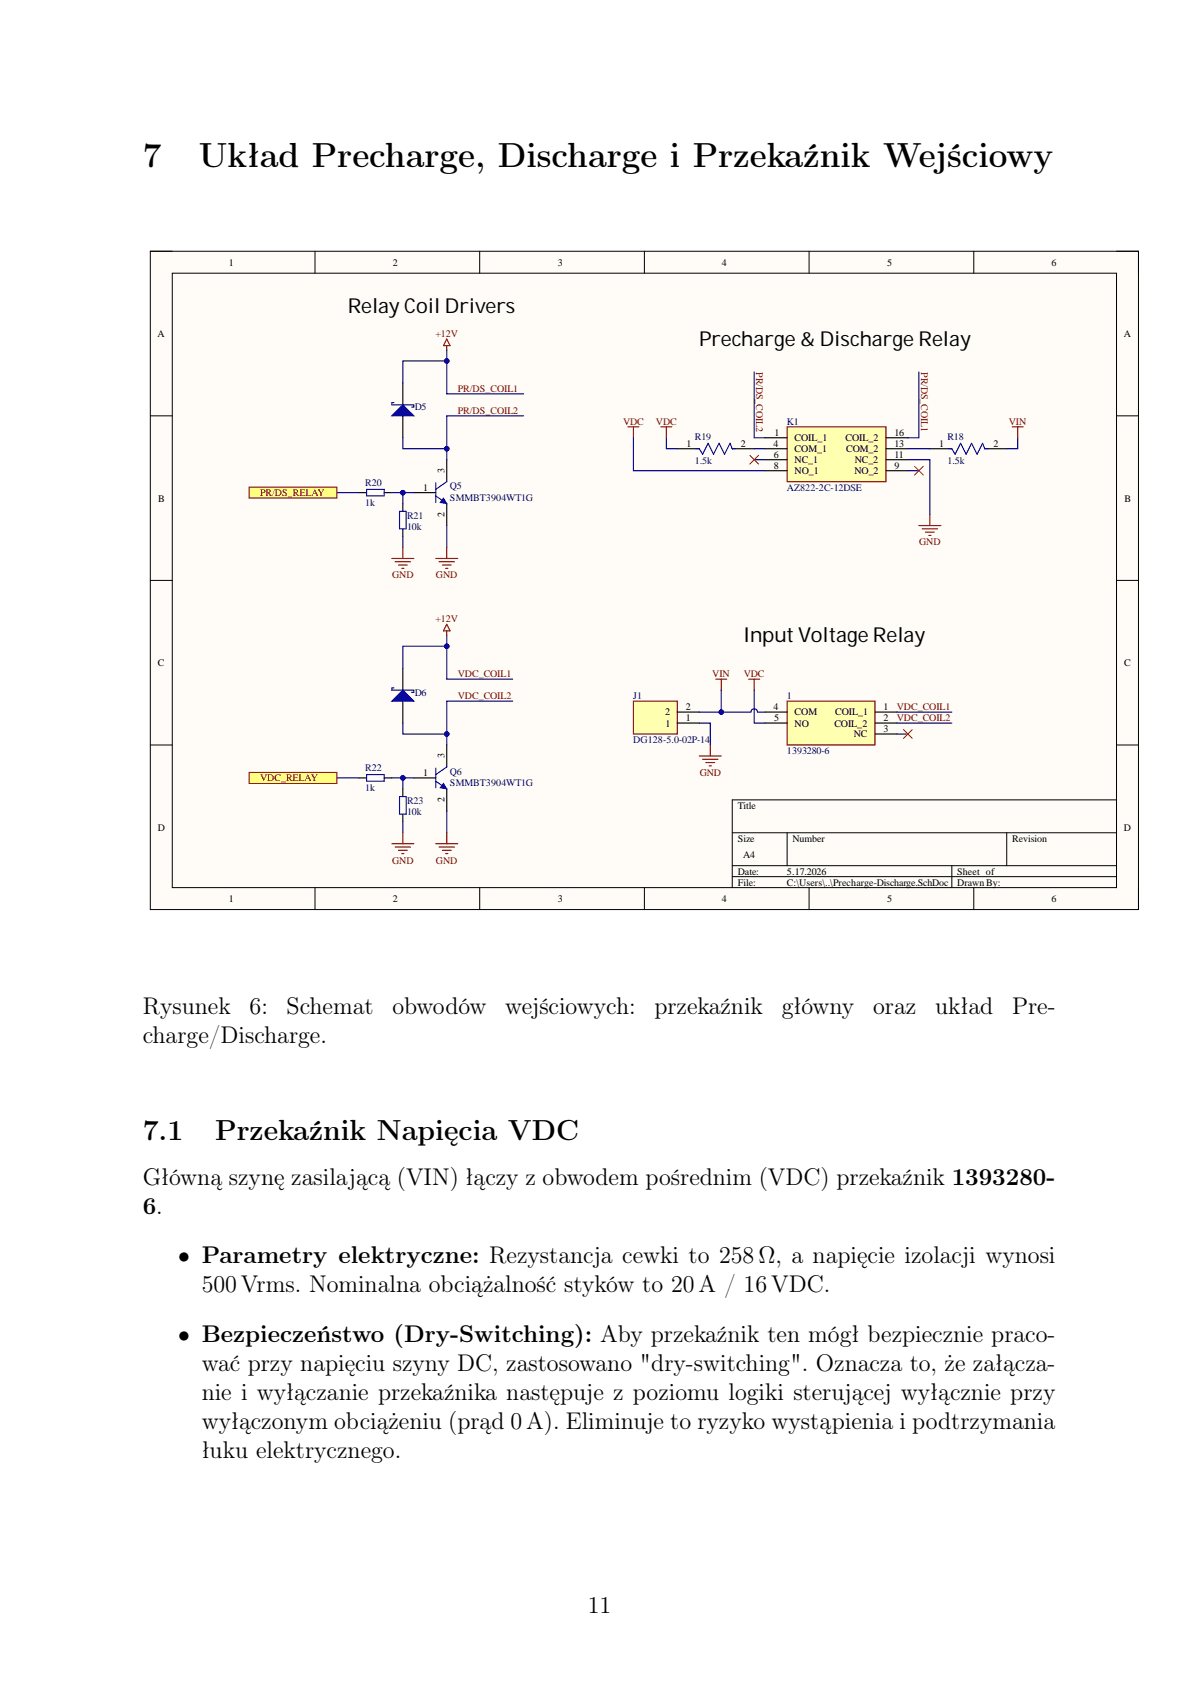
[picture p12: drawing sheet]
<svg xmlns="http://www.w3.org/2000/svg" width="210mm" height="297mm" viewBox="0 0 210 297" stroke-linecap="round" stroke-linejoin="round" font-family="sans-serif">
<path d="M26.3 44h173.1v115.3h-173.1z" fill-rule="evenodd" fill="#fffcf8"/>
<path d="M26.3 44h173.1v115.3h-173.1z" fill="none" stroke="#000" stroke-width=".18"/>
<path d="M30.2 47.8h165.4v107.6h-165.4z" fill-rule="evenodd" fill="#fffcf8"/>
<g fill="none" stroke="#000" stroke-width=".18">
<path d="M26.3 44h3.9M30.2 47.8h165.4v107.6h-165.4zM55.2 44v3.8M84 44v3.8M112.9 44v3.8M141.7 44v3.8M170.6 44v3.8M195.6 44h3.8v3.8M26.3 72.8h3.9M195.6 72.8h3.8M26.3 101.6h3.9M195.6 101.6h3.8"/>
<path d="M26.3 130.5h3.9M195.6 130.5h3.8M55.2 155.4v3.9M84 155.4v3.9M112.9 155.4v3.9M128.3 145.8h67.3M128.3 151.6h67.3M128.3 153.5h67.3M137.9 145.8v5.8M141.7 155.4v3.9M166.7 151.6v3.8M170.6 155.4v3.9"/>
<path d="M176.3 145.8v5.8M195.6 140.1h-67.3v15.3M199.4 155.4v3.9"/>
</g>
<path d="M137.9 74.7h17.3v9.7h-17.3z" fill-rule="evenodd" fill="#ffffb0"/>
<path d="M137.9 74.7h17.3v9.7h-17.3zM131.1 118.9h2M132.1 118.9v2M122.5 132.4h3.8M123.1 133h2.6M123.6 133.5h1.6M124.2 134.1h.4M124.4 130.5v1.9" fill="none" stroke="#800000" stroke-width=".2"/>
<g fill="none" stroke="#000" stroke-width=".2">
<path d="M134 76.7h3.9M134 78.6h3.9M155.2 76.7h3.8M155.2 78.6h3.8M162.9 78.6h3.8M172.5 78.6h3.8M62.9 86.3h1.3M67.3 86.3h1.3M70.6 88.2v1.3M70.6 92.6v1.4M72.5 86.3h3.8M78.2 80.5v3.8"/>
<path d="M134 80.5h3.9M134 82.4h3.9M155.2 80.5h3.8M155.2 82.4h3.8"/>
</g>
<path d="M166.1 78.6h.6l.6 .9 .9-1.9 1 1.9 1-1.9 .9 1.9 1-1.9 .4 1h.6M64.2 85.7h3.1v1.1h-3.1zM70 89.5h1.1v3.1h-1.1zM76.3 84.5v3.5M78.2 84.3l-1.9 1.4" fill="none" stroke="#00f" stroke-width=".2"/>
<path d="M68.6 86.3h3.9M132.1 80.5h1.9M159 82.4h1.9M122.5 126.6h1.9v3.9M132.1 120.9v5.7h1.9M157.1 128.5h1.9" fill="none" stroke="#000080" stroke-width=".2"/>
<path d="M131.3 79.7l1.6 1.6M132.9 79.7l-1.6 1.6M160.2 81.7l1.5 1.5M161.7 81.7l-1.5 1.5M158.2 127.8l1.6 1.5M159.8 127.8l-1.6 1.5" fill="none" stroke="#f00" stroke-width=".18"/>
<circle cx="70.6" cy="86.3" r=".38" fill="#000080"/>
<circle cx="70.6" cy="86.3" r=".38" fill="none" stroke="#000080" stroke-width=".18"/>
<path d="M70.6 86.3v1.9" fill="none" stroke="#000080" stroke-width=".2"/>
<circle cx="70.6" cy="86.3" r=".38" fill="#000080"/>
<circle cx="70.6" cy="86.3" r=".38" fill="none" stroke="#000080" stroke-width=".18"/>
<path d="M78.2 78.6v1.9M59 86.3h3.9M70.6 94v1.9M78.2 92v3.9" fill="none" stroke="#000080" stroke-width=".2"/>
<path d="M68.6 97.8h3.9M69.2 98.4h2.7M69.8 98.9h1.5M70.4 99.5h.3M70.6 95.9v1.9M76.3 97.8h3.9M76.9 98.4h2.7M77.5 98.9h1.5M78.1 99.5h.3M78.2 95.9v1.9" fill="none" stroke="#800000" stroke-width=".2"/>
<circle cx="78.2" cy="78.6" r=".39" fill="#000080"/>
<circle cx="78.2" cy="78.6" r=".39" fill="none" stroke="#000080" stroke-width=".18"/>
<path d="M62.9 136.2h1.3M67.3 136.2h1.3M70.6 138.1v1.4M72.5 136.2h3.8M78.2 130.5v3.8M70.6 142.6v1.3" fill="none" stroke="#000" stroke-width=".2"/>
<path d="M64.2 135.6h3.1v1.2h-3.1zM70 139.5h1.1v3.1h-1.1zM76.3 134.5v3.5M78.2 134.3l-1.9 1.3" fill="none" stroke="#00f" stroke-width=".2"/>
<path d="M68.6 136.2h3.9" fill="none" stroke="#000080" stroke-width=".2"/>
<circle cx="70.6" cy="136.2" r=".38" fill="#000080"/>
<circle cx="70.6" cy="136.2" r=".38" fill="none" stroke="#000080" stroke-width=".18"/>
<path d="M70.6 136.2v1.9" fill="none" stroke="#000080" stroke-width=".2"/>
<circle cx="70.6" cy="136.2" r=".38" fill="#000080"/>
<circle cx="70.6" cy="136.2" r=".38" fill="none" stroke="#000080" stroke-width=".18"/>
<path d="M59 136.2h3.9M78.2 128.5v2M70.6 143.9v1.9M78.3 142v3.8" fill="none" stroke="#000080" stroke-width=".2"/>
<path d="M68.6 147.8h3.9M69.2 148.3h2.7M69.8 148.9h1.5M70.4 149.5h.3M70.6 145.8v2M76.3 147.8h3.9M76.9 148.3h2.7M77.5 148.9h1.5M78.1 149.5h.3M78.3 145.8v2" fill="none" stroke="#800000" stroke-width=".2"/>
<circle cx="78.2" cy="128.5" r=".39" fill="#000080"/>
<circle cx="78.2" cy="128.5" r=".39" fill="none" stroke="#000080" stroke-width=".18"/>
<path d="M78.2 111.2v2h-7.6v3.8" fill="none" stroke="#000080" stroke-width=".2"/>
<circle cx="78.2" cy="113.2" r=".39" fill="#000080"/>
<circle cx="78.2" cy="113.2" r=".39" fill="none" stroke="#000080" stroke-width=".18"/>
<path d="M116.7 76.7v1.9h1.9M159 78.6h3.9M178.3 76.7v1.9h-2M159 80.5h3.9v9.6M122.5 124.7h9a.58 .58 0 0 1 .6-.6 .58 .58 0 0 1 .6 .6h1.3" fill="none" stroke="#000080" stroke-width=".2"/>
<g fill="none" stroke="#800000" stroke-width=".2">
<path d="M110 74.7h1.9M110.9 74.7v2M115.7 74.7h2M116.7 74.7v2M177.3 74.7h1.9M178.3 74.7v2M160.9 92h3.9M161.5 92.6h2.7M162.1 93.2h1.5M162.7 93.8h.4M162.9 90.1v1.9M125.4 118.9h1.9"/>
<path d="M126.3 118.9v2"/>
</g>
<path d="M118.6 78.6h3.9M128.3 78.6h3.8" fill="none" stroke="#000" stroke-width=".2"/>
<path d="M121.9 78.6h.6l.6 .9 .9-1.9 1 1.9 .9-1.9 1 1.9 1-1.9 .4 1h.5" fill="none" stroke="#00f" stroke-width=".2"/>
<circle cx="126.3" cy="124.7" r=".39" fill="#000080"/>
<circle cx="126.3" cy="124.7" r=".39" fill="none" stroke="#000080" stroke-width=".18"/>
<path d="M126.3 120.9v3.8" fill="none" stroke="#000080" stroke-width=".2"/>
<circle cx="126.3" cy="124.7" r=".39" fill="#000080"/>
<circle cx="126.3" cy="124.7" r=".39" fill="none" stroke="#000080" stroke-width=".18"/>
<path d="M91.7 72.8h-13.5v5.8h-7.6v-1.9" fill="none" stroke="#000080" stroke-width=".2"/>
<circle cx="78.2" cy="78.6" r=".39" fill="#000080"/>
<circle cx="78.2" cy="78.6" r=".39" fill="none" stroke="#000080" stroke-width=".18"/>
<path d="M78.2 113.2v5.7h11.6" fill="none" stroke="#000080" stroke-width=".2"/>
<circle cx="78.2" cy="113.2" r=".39" fill="#000080"/>
<circle cx="78.2" cy="113.2" r=".39" fill="none" stroke="#000080" stroke-width=".18"/>
<path d="M89.8 122.8h-11.6v5.7h-7.6v-1.9" fill="none" stroke="#000080" stroke-width=".2"/>
<circle cx="78.2" cy="128.5" r=".39" fill="#000080"/>
<circle cx="78.2" cy="128.5" r=".39" fill="none" stroke="#000080" stroke-width=".18"/>
<path d="M110.9 76.7v5.7h23.1M132.1 65.1v11.6h1.9M132.1 78.6h1.9M160.9 65.1v11.6h-1.9M157.1 124.7h9.6M157.1 126.6h9.6" fill="none" stroke="#000080" stroke-width=".2"/>
<path d="M78.2 59.4l.6 1.1h-1.1zM78.2 60.5v.8M78.2 110.5v.7M78.2 109.3l.6 1.2h-1.1z" fill="none" stroke="#800000" stroke-width=".2"/>
<path d="M70.6 67.1v3.8M70.6 72.8v3.9" fill="none" stroke="#000" stroke-width=".2"/>
<path d="M68.6 72.8l2-1.9 1.9 1.9z" fill="#00f"/>
<path d="M68.6 72.8l2-1.9 1.9 1.9zM69 70.5h-.4v.4h3.9v.4h-.4" fill="none" stroke="#00f" stroke-width=".2"/>
<path d="M70.6 67.1v-3.9h7.6v5.8h13.5" fill="none" stroke="#000080" stroke-width=".2"/>
<circle cx="78.2" cy="63.2" r=".39" fill="#000080"/>
<circle cx="78.2" cy="63.2" r=".39" fill="none" stroke="#000080" stroke-width=".18"/>
<path d="M78.2 61.3v1.9" fill="none" stroke="#000080" stroke-width=".2"/>
<circle cx="78.2" cy="63.2" r=".39" fill="#000080"/>
<circle cx="78.2" cy="63.2" r=".39" fill="none" stroke="#000080" stroke-width=".18"/>
<path d="M70.6 117v3.9M70.6 122.8v3.8" fill="none" stroke="#000" stroke-width=".2"/>
<path d="M68.6 122.8l2-1.9 1.9 1.9z" fill="#00f"/>
<path d="M68.6 122.8l2-1.9 1.9 1.9zM69 120.5h-.4v.4h3.9v.3h-.4" fill="none" stroke="#00f" stroke-width=".2"/>
<path d="M43.6 85.3h15.4v1.9h-15.4z" fill-rule="evenodd" fill="#ffff80"/>
<path d="M43.6 85.3h15.4v1.9h-15.4z" fill="none" stroke="#800000" stroke-width=".18"/>
<path d="M43.6 135.3h15.4v1.9h-15.4z" fill-rule="evenodd" fill="#ffff80"/>
<path d="M43.6 135.3h15.4v1.9h-15.4z" fill="none" stroke="#800000" stroke-width=".18"/>
<path d="M137.9 122.8h15.4v7.7h-15.4z" fill-rule="evenodd" fill="#ffffb0"/>
<path d="M137.9 122.8h15.4v7.7h-15.4z" fill="none" stroke="#800000" stroke-width=".2"/>
<path d="M134 124.7h3.9M134 126.6h3.9M153.3 124.7h3.8M153.3 126.6h3.8M153.3 128.5h3.8" fill="none" stroke="#000" stroke-width=".2"/>
<path d="M110.9 122.8h7.7v5.7h-7.7z" fill-rule="evenodd" fill="#ffffb0"/>
<path d="M110.9 122.8h7.7v5.7h-7.7z" fill="none" stroke="#800000" stroke-width=".2"/>
<path d="M118.6 126.6h3.9M118.6 124.7h3.9" fill="none" stroke="#000" stroke-width=".2"/>
<g font-size="6.1">
<text x="25" y="29.2">7</text>
<text x="34.8" y="29.2">Układ Precharge, Discharge i Przekaźnik Wejściowy</text>
</g>
<g font-size="5.1">
<text x="25" y="199.7">7.1</text>
<text x="37.7" y="199.7">Przekaźnik Napięcia VDC</text>
</g>
<g font-size="4.6" fill="#00f">
<text x="77.7" y="91">PIQ502</text>
<text x="77.7" y="141.1">PIQ602</text>
</g>
<g font-size="4.2">
<text x="25" y="177.6">Rysunek</text>
<text x="43.7" y="177.6">6:</text>
<text x="50.2" y="177.6">Schemat</text>
<text x="68.7" y="177.6">obwodów</text>
<text x="88.5" y="177.6">wejściowych:</text>
<text x="114.6" y="177.6">przekaźnik</text>
<text x="136.9" y="177.6">główny</text>
<text x="152.9" y="177.6">oraz</text>
<text x="163.8" y="177.6">układ</text>
<text x="177.3" y="177.6">Pre-</text>
<text x="25" y="182.7">charge/Discharge.</text>
<text x="25" y="207.5">Główną szynę zasilającą (VIN) łączy z obwodem pośrednim (VDC) przekaźnik 1393280-</text>
<text x="25" y="212.6">6.</text>
<text x="31.2" y="221.2">• Parametry elektryczne: Rezystancja cewki to 258Ω, a napięcie izolacji wynosi</text>
<text x="35.3" y="226.3">500Vrms. Nominalna obciążalność styków to 20A / 16VDC.</text>
<text x="31.2" y="234.9">• Bezpieczeństwo (Dry-Switching): Aby przekaźnik ten mógł bezpiecznie praco-</text>
<text x="35.3" y="240">wać przy napięciu szyny DC, zastosowano &quot;dry-switching&quot;. Oznacza to, że załącza-</text>
<text x="35.3" y="245.1">nie i wyłączanie przekaźnika następuje z poziomu logiki sterującej wyłącznie przy</text>
<text x="35.3" y="250.2">wyłączonym obciążeniu (prąd 0A). Eliminuje to ryzyko wystąpienia i podtrzymania</text>
<text x="35.3" y="255.3">łuku elektrycznego.</text>
<text x="102.9" y="282.5">11</text>
</g>
<g font-size="3.6">
<text x="60.9" y="54.8">Relay Coil Drivers</text>
<text x="122.4" y="60.5">Precharge &amp; Discharge Relay</text>
<text x="130.2" y="112.4">Input Voltage Relay</text>
</g>
<g font-size="1.8">
<text x="40.1" y="46.5">1</text>
<text x="68.8" y="46.5">2</text>
<text x="97.7" y="46.5">3</text>
<text x="126.5" y="46.5">4</text>
<text x="155.4" y="46.5">5</text>
<text x="184.2" y="46.5">6</text>
<text x="27.6" y="59">A</text>
<text x="196.8" y="59">A</text>
<text x="135.6" y="76.3">1</text>
<text x="139.2" y="77.3">COIL_1</text>
<text x="148.1" y="77.3">COIL_2</text>
<text x="156.7" y="76.3">16</text>
<text x="77.9" y="82.8" transform="rotate(-90 77.9 82.8)">3</text>
<text x="120.2" y="78.2">1</text>
<text x="129.8" y="78.2">2</text>
<text x="135.5" y="78.2">4</text>
<text x="135.5" y="80.1">6</text>
<text x="135.5" y="82.1">8</text>
<text x="139.2" y="79.2">COM_1</text>
<text x="139.2" y="81.1">NC_1</text>
<text x="139.2" y="83">NO_1</text>
<text x="148.2" y="79.2">COM_2</text>
<text x="149.6" y="83">NO_2</text>
<text x="149.7" y="81.1">NC_2</text>
<text x="156.7" y="82.1">9</text>
<text x="156.7" y="80.1">11</text>
<text x="156.7" y="78.2">13</text>
<text x="164.5" y="78.2">1</text>
<text x="174" y="78.2">2</text>
<text x="27.7" y="87.8">B</text>
<text x="74.1" y="85.9">1</text>
<text x="196.9" y="87.8">B</text>
<text x="77.9" y="90.5" transform="rotate(-90 77.9 90.5)">2</text>
<text x="27.7" y="116.6">C</text>
<text x="196.9" y="116.6">C</text>
<text x="116.5" y="125.3">2</text>
<text x="120.1" y="124.3">2</text>
<text x="135.5" y="124.3">4</text>
<text x="139.2" y="125.3">COM</text>
<text x="146.3" y="125.3">COIL_1</text>
<text x="154.8" y="124.3">1</text>
<text x="116.6" y="127.2">1</text>
<text x="120.1" y="126.2">1</text>
<text x="135.6" y="126.2">5</text>
<text x="139.2" y="127.2">NO</text>
<text x="146.1" y="127.2">COIL_2</text>
<text x="149.5" y="129.1">NC</text>
<text x="154.8" y="126.2">2</text>
<text x="154.8" y="128.2">3</text>
<text x="74.1" y="135.9">1</text>
<text x="77.9" y="132.8" transform="rotate(-90 77.9 132.8)">3</text>
<text x="77.9" y="140.5" transform="rotate(-90 77.9 140.5)">2</text>
<text x="129.2" y="141.6">Title</text>
<text x="27.7" y="145.5">D</text>
<text x="129.2" y="147.4">Size</text>
<text x="138.8" y="147.4">Number</text>
<text x="177.3" y="147.4">Revision</text>
<text x="196.8" y="145.5">D</text>
<text x="129.2" y="153.2">Date:</text>
<text x="129.2" y="155.1">File:</text>
<text x="130.2" y="150.3">A4</text>
<text x="137.8" y="153.2">5.17.2026</text>
<text x="137.8" y="155.1">C:\Users\..\Precharge-Discharge.SchDoc</text>
<text x="167.6" y="153.2">Sheet of</text>
<text x="167.6" y="155.1">Drawn By:</text>
<text x="40.1" y="158">1</text>
<text x="68.8" y="158">2</text>
<text x="97.7" y="158">3</text>
<text x="126.5" y="158">4</text>
<text x="155.4" y="158">5</text>
<text x="184.2" y="158">6</text>
</g>
<g font-size="1.8" fill="#800000">
<text x="76.3" y="59">+12V</text>
<text x="132.5" y="65.1" transform="rotate(90 132.5 65.1)">PR/DS_COIL2</text>
<text x="161.3" y="65.1" transform="rotate(90 161.3 65.1)">PR/DS_COIL1</text>
<text x="80.2" y="68.6">PR/DS_COIL1</text>
<text x="80.2" y="72.5">PR/DS_COIL2</text>
<text x="109.1" y="74.4">VDC</text>
<text x="114.9" y="74.4">VDC</text>
<text x="176.7" y="74.4">VIN</text>
<text x="45.5" y="86.9">PR/DS_RELAY</text>
<text x="161" y="95.5">GND</text>
<text x="68.7" y="101.3">GND</text>
<text x="76.4" y="101.3">GND</text>
<text x="76.3" y="109">+12V</text>
<text x="80.2" y="118.6">VDC_COIL1</text>
<text x="124.8" y="118.6">VIN</text>
<text x="130.3" y="118.6">VDC</text>
<text x="80.2" y="122.4">VDC_COIL2</text>
<text x="157.1" y="124.3">VDC_COIL1</text>
<text x="157.1" y="126.2">VDC_COIL2</text>
<text x="45.5" y="136.8">VDC_RELAY</text>
<text x="122.5" y="135.9">GND</text>
<text x="68.7" y="151.2">GND</text>
<text x="76.4" y="151.2">GND</text>
</g>
<g font-size="1.8" fill="#000080">
<text x="72.6" y="71.9">D5</text>
<text x="121.7" y="77.1">R19</text>
<text x="137.8" y="74.4">K1</text>
<text x="165.9" y="77.1">R18</text>
<text x="121.7" y="81.3">1.5k</text>
<text x="165.9" y="81.3">1.5k</text>
<text x="64" y="88.6">1k</text>
<text x="64" y="85.1">R20</text>
<text x="78.8" y="85.7">Q5</text>
<text x="78.8" y="87.6">SMMBT3904WT1G</text>
<text x="137.8" y="85.9">AZ822-2C-12DSE</text>
<text x="71.3" y="92.9">10k</text>
<text x="71.3" y="90.9">R21</text>
<text x="72.6" y="121.8">D6</text>
<text x="110.9" y="122.4">J1</text>
<text x="137.8" y="122.4">1</text>
<text x="110.9" y="130.1">DG128-5.0-02P-14</text>
<text x="64" y="135.1">R22</text>
<text x="78.8" y="135.7">Q6</text>
<text x="78.8" y="137.6">SMMBT3904WT1G</text>
<text x="137.8" y="132">1393280-6</text>
<text x="64" y="138.6">1k</text>
<text x="71.3" y="142.8">10k</text>
<text x="71.3" y="140.9">R23</text>
</g>
</svg>
